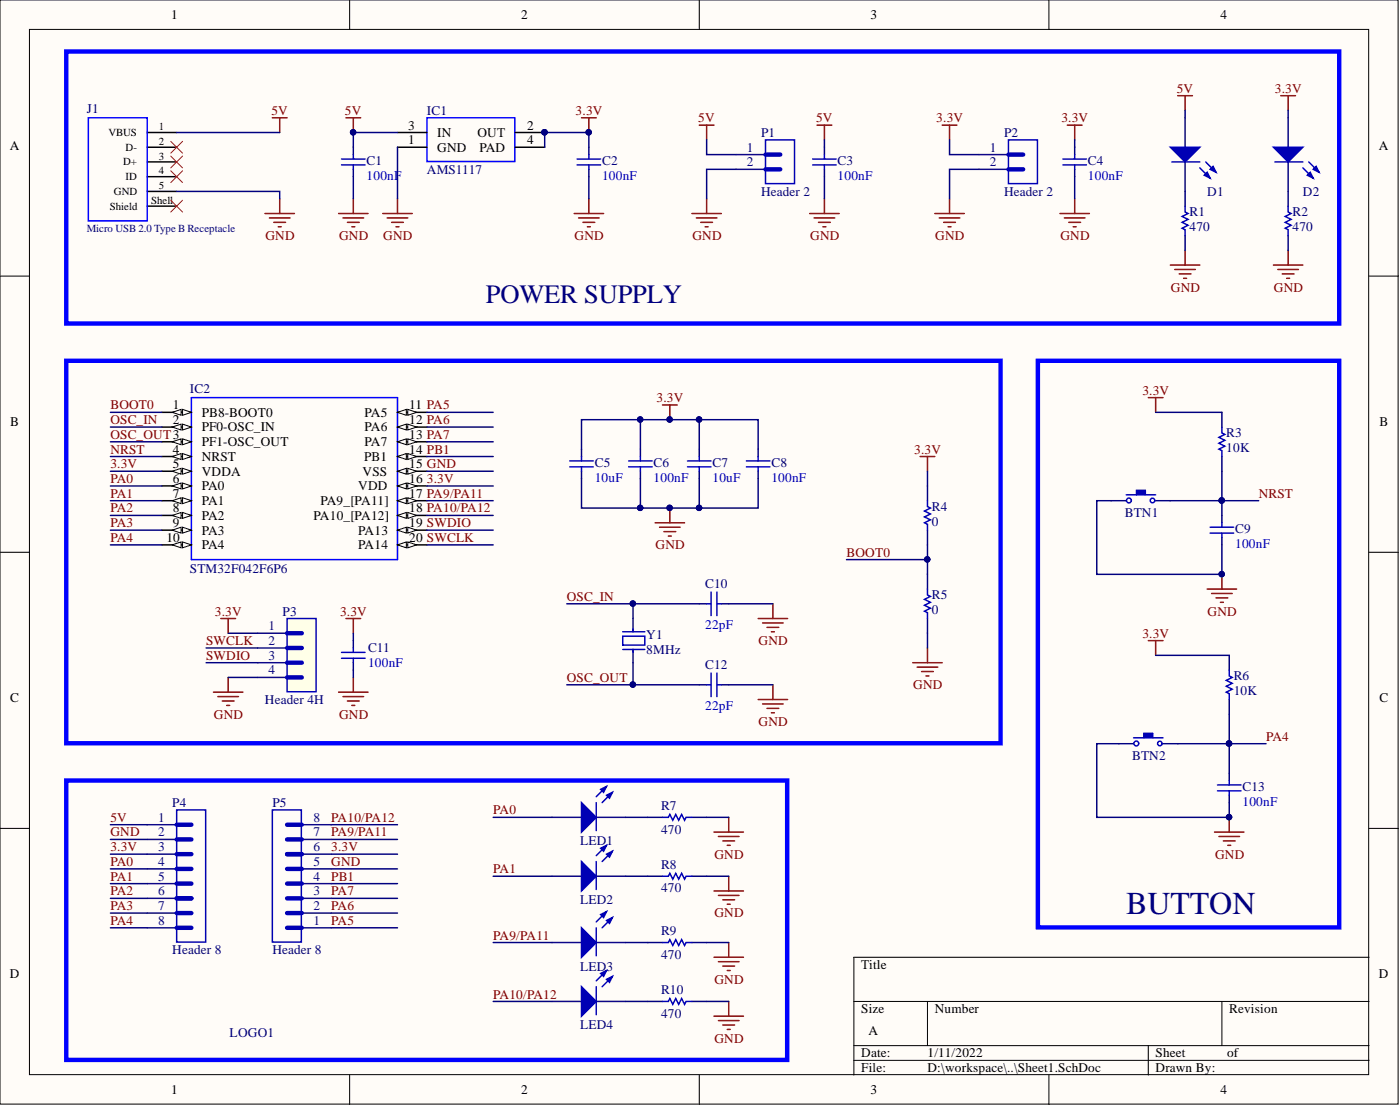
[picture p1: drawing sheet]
<svg xmlns="http://www.w3.org/2000/svg" width="241mm" height="190mm" viewBox="0 0 241 190" stroke-linecap="round" stroke-linejoin="round" font-family="sans-serif">
<g fill="#fffcf8" stroke="#000" stroke-width=".17">
<path d="M0 0h241v190.2h-241z"/>
<path d="M5.1 5.1h230.8v180h-230.8z"/>
</g>
<g fill="none" stroke="#000" stroke-width=".17">
<path d="M60.3 0v5.1M120.5 0v5.1M180.8 0v5.1M0 47.6h5.1M236 47.6h5.1M0 95.1h5.1M236 95.1h5.1M0 142.7h5.1M236 142.7h5.1M147.2 172.5h88.8M159.9 172.5v7.6M210.6 172.5v7.6"/>
<path d="M236 164.9h-88.8v20.3M60.3 185.2v5M120.5 185.2v5M147.2 180.1h88.8M147.2 182.6h88.8M180.8 185.2v5M197.9 180.1v5.1"/>
</g>
<g fill="none" stroke="#800000" stroke-width=".25">
<path d="M203 16.5h2.5M204.3 16.5v2.5M220.8 16.5h2.5M222 16.5v2.5M45.7 36.8h5M46.4 37.5h3.6M46.9 20.3h2.6M47.2 38.3h2M48 39.1h.5M48.2 20.3v2.5M48.2 34.2v2.6M58.4 36.8h5"/>
<path d="M59.1 37.5h3.6M59.6 20.3h2.6M59.9 38.3h2M60.6 39.1h.6M60.9 20.3v2.5M60.9 34.2v2.6M66 36.8h5M66.7 37.5h3.6M67.5 38.3h2M68.3 39.1h.5M68.5 34.2v2.6M99 36.8h5"/>
<path d="M99.7 37.5h3.6M100.2 20.3h2.6M100.5 38.3h2M101.2 39.1h.5M101.5 20.3v2.5M101.5 34.2v2.6M119.3 36.8h5M120 37.5h3.6M120.5 21.6h2.6M120.8 38.3h2M121.5 39.1h.5M121.8 21.6v2.5"/>
<path d="M121.8 34.2v2.6M139.6 36.8h5M140.3 37.5h3.6M140.8 21.6h2.6M141.1 38.3h2M141.8 39.1h.5M142.1 21.6v2.5M142.1 34.2v2.6M161.1 36.8h5.1M161.9 37.5h3.5M162.4 21.6h2.5M162.6 38.3h2.1"/>
<path d="M163.4 39.1h.5M163.7 21.6v2.5M163.7 34.2v2.6M182.7 36.8h5.1M183.5 37.5h3.5M184 21.6h2.5M184.2 38.3h2M185 39.1h.5M185.2 21.6v2.5M185.2 34.2v2.6M201.7 45.7h5.1M202.5 46.4h3.5"/>
<path d="M203.2 47.2h2.1M204 47.9h.5M204.3 43.1v2.6M219.5 45.7h5.1M220.2 46.4h3.6M221 47.2h2M221.8 47.9h.5M222 43.1v2.6M114.2 69.8h2.5M115.5 69.8v2.5M197.9 68.5h2.6M199.2 68.5v2.5"/>
<path d="M112.9 90h5.1M113.7 90.8h3.5M114.4 91.6h2.1M115.2 92.3h.5M115.5 87.5v2.5M210.6 98.9v2.6M36.8 119.2h5.1M37.6 120h3.5M38.1 106.5h2.5M39.3 106.5v2.6M39.3 116.7v2.5M58.4 119.2h5"/>
<path d="M59.1 120h3.6M59.6 106.5h2.6M60.9 106.5v2.6M60.9 116.7v2.5M133.2 118v2.5M197.9 110.3h2.6M199.2 110.3v2.6M208.1 101.5h5M208.8 102.2h3.6M209.6 103h2M210.3 103.7h.6M38.3 120.7h2"/>
<path d="M39.1 121.5h.5M59.9 120.7h2M60.6 121.5h.6M130.7 120.5h5M131.4 121.2h3.6M132.2 122h2M133 122.8h.5M209.3 143.3h5.1M210.1 144.1h3.5M210.9 144.8h2M211.6 145.6h.5M211.9 140.8v2.5"/>
</g>
<g fill="#000080" stroke="#000080" stroke-width=".17">
<circle cx="60.9" cy="22.8" r=".47"/>
<circle cx="101.5" cy="22.8" r=".47"/>
<circle cx="210.6" cy="98.9" r=".47"/>
<circle cx="115.4" cy="72.3" r=".47"/>
<circle cx="211.8" cy="140.7" r=".47"/>
<circle cx="115.4" cy="87.5" r=".47"/>
</g>
<path d="M25.4 35.5h5M25.4 22.8h5M25.4 25.4h5M25.4 27.9h5M25.4 30.4h5M25.4 33h5" fill="none" stroke="#000" stroke-width=".25"/>
<path d="M15.2 20.3h10.2v17.7h-10.2z" fill="none" stroke="#00f" stroke-width=".25"/>
<path d="M29.4 24.3l2.1 2.1M29.4 26.9l2.1 2M29.4 29.4l2.1 2M29.4 34.5l2.1 2M31.5 24.3l-2.1 2.1M31.5 26.9l-2.1 2M31.5 29.4l-2.1 2M31.5 34.5l-2.1 2" fill="none" stroke="#f00" stroke-width=".17"/>
<path d="M49.5 106.5h5v12.6h-5z" fill="#ffffe8" stroke="#0000b4" stroke-width=".25"/>
<path d="M44.4 109.1h5.1M44.4 111.6h5.1M44.4 114.1h5.1M44.4 116.7h5.1M109.1 106.5v2.3M95.2 140.8h5M102.8 140.8h5" fill="none" stroke="#0c0087" stroke-width=".25"/>
<path d="M49.5 109.1h2.5M49.5 111.6h2.5M49.5 114.1h2.5M49.5 116.7h2.5" fill="none" stroke="#0000b4" stroke-width=".76"/>
<path d="M109.1 111.9v2.2" fill="none" stroke="#000080" stroke-width=".25"/>
<path d="M107.3 109.6h3.8v1.5h-3.8zM107.3 111.9h3.8M107.3 108.8h3.8M109.1 108.3v.5M109.1 111.9v.5" fill="none" stroke="#0000b4" stroke-width=".25"/>
<path d="M130.7 106.5h5M131.4 107.3h3.6M132.2 108.1h2M133 108.8h.5M133.2 104v2.5" fill="none" stroke="#800000" stroke-width=".25"/>
<path d="M100.2 138.2l2.6 2.6-2.6 2.5z" fill="#0000b4"/>
<path d="M100.2 138.2l2.6 2.6-2.6 2.5zM104.5 135.5l-1.7 1.7M105.6 136.5l-1.8 1.7" fill="none" stroke="#0000b4" stroke-width=".25"/>
<path d="M104.5 137l1.1-.5-.6 1z" fill="#0000b4"/>
<path d="M104.5 137l1.1-.5-.6 1z" fill="none" stroke="#0000b4" stroke-width=".25"/>
<path d="M103.5 136l1-.5-.5 1z" fill="#0000b4"/>
<path d="M102.8 138.2v4.9M103.5 136l1-.5-.5 1z" fill="none" stroke="#0000b4" stroke-width=".25"/>
<path d="M95.2 150.9h5M102.8 150.9h5" fill="none" stroke="#0c0087" stroke-width=".25"/>
<path d="M100.2 148.4l2.6 2.5-2.6 2.6z" fill="#0000b4"/>
<path d="M100.2 148.4l2.6 2.5-2.6 2.6zM104.5 145.6l-1.7 1.8M105.6 146.6l-1.8 1.8" fill="none" stroke="#0000b4" stroke-width=".25"/>
<path d="M104.5 147.1l1.1-.5-.6 1z" fill="#0000b4"/>
<path d="M104.5 147.1l1.1-.5-.6 1z" fill="none" stroke="#0000b4" stroke-width=".25"/>
<path d="M103.5 146.1l1-.5-.5 1z" fill="#0000b4"/>
<path d="M102.8 148.4v4.8M103.5 146.1l1-.5-.5 1z" fill="none" stroke="#0000b4" stroke-width=".25"/>
<path d="M95.2 162.3h5M102.8 162.3h5" fill="none" stroke="#0c0087" stroke-width=".25"/>
<path d="M100.2 159.8l2.6 2.5-2.6 2.6z" fill="#0000b4"/>
<path d="M100.2 159.8l2.6 2.5-2.6 2.6zM104.5 157l-1.7 1.8M105.6 158l-1.8 1.8" fill="none" stroke="#0000b4" stroke-width=".25"/>
<path d="M104.5 158.5l1.1-.5-.6 1z" fill="#0000b4"/>
<path d="M104.5 158.5l1.1-.5-.6 1z" fill="none" stroke="#0000b4" stroke-width=".25"/>
<path d="M103.5 157.5l1-.5-.5 1z" fill="#0000b4"/>
<path d="M102.8 159.8v4.8M103.5 157.5l1-.5-.5 1z" fill="none" stroke="#0000b4" stroke-width=".25"/>
<path d="M95.2 172.5h5M102.8 172.5h5" fill="none" stroke="#0c0087" stroke-width=".25"/>
<path d="M100.2 170l2.6 2.5-2.6 2.5z" fill="#0000b4"/>
<path d="M100.2 170l2.6 2.5-2.6 2.5zM104.5 167.2l-1.7 1.7M105.6 168.2l-1.8 1.8" fill="none" stroke="#0000b4" stroke-width=".25"/>
<path d="M104.5 168.7l1.1-.5-.6 1z" fill="#0000b4"/>
<path d="M104.5 168.7l1.1-.5-.6 1z" fill="none" stroke="#0000b4" stroke-width=".25"/>
<path d="M103.5 167.7l1-.5-.5 1z" fill="#0000b4"/>
<g fill="none" stroke="#0000b4" stroke-width=".25">
<path d="M58.9 27.4h4M58.9 28.4h4M60.9 26.6v.8M60.9 28.4v.8M99.5 27.4h4M99.5 28.4h4M101.5 26.6v.8M101.5 28.4v.8M140.1 27.4h4M140.1 28.4h4M142.1 26.6v.8M142.1 28.4v.8"/>
<path d="M183.2 27.4h4.1M183.2 28.4h4.1M185.2 26.6v.8M185.2 28.4v.8M102.8 170v4.8M103.5 167.7l1-.5-.5 1z"/>
</g>
<g fill="none" stroke="#800000" stroke-width=".25">
<path d="M123.1 143.3h5M123.1 153.5h5M123.8 144.1h3.6M123.8 154.2h3.6M124.6 144.8h2M124.6 155h2M125.3 145.6h.6M125.3 155.7h.6M125.6 140.8v2.5M125.6 150.9v2.6M123.1 164.9h5M123.1 175h5"/>
<path d="M123.8 165.6h3.6M123.8 175.8h3.6M124.6 166.4h2M124.6 176.6h2M125.3 167.2h.6M125.3 177.3h.6M125.6 162.3v2.6M125.6 172.5v2.5"/>
</g>
<path d="M73.6 20.3h15.1v7.5h-15.1z" fill="none" stroke="#00f" stroke-width=".25"/>
<path d="M68.5 25.4h5.1M68.5 22.8h5.1M88.8 25.4h5.1M88.8 22.8h5.1" fill="none" stroke="#000" stroke-width=".25"/>
<circle cx="93.8" cy="22.8" r=".47" fill="#000080" stroke="#000080" stroke-width=".17"/>
<path d="M60.9 25.4v1.2M60.9 29.2v1.2M101.5 25.4v1.2M101.5 29.2v1.2M142.1 25.4v1.2M142.1 29.2v1.2M185.2 25.4v1.2M185.2 29.2v1.2" fill="none" stroke="#000080" stroke-width=".25"/>
<path d="M204.3 20.3v5.1M204.3 27.9v5.1" fill="none" stroke="#0c0087" stroke-width=".25"/>
<path d="M201.7 25.4h5.1l-2.5 2.5z" fill="#0000b4"/>
<path d="M201.7 25.4h5.1l-2.5 2.5zM206.8 28.9l1.8 1.8M207.8 27.9l1.8 1.8" fill="none" stroke="#0000b4" stroke-width=".25"/>
<path d="M207.6 30.2l.5-.5 .5 1z" fill="#0000b4"/>
<path d="M207.6 30.2l.5-.5 .5 1z" fill="none" stroke="#0000b4" stroke-width=".25"/>
<path d="M208.6 29.2l.5-.5 .5 1z" fill="#0000b4"/>
<path d="M202 27.9h4.8M204.3 35.5v1l.5 .3-1 .5 1 .5-1 .5 1 .5-1 .5 .5 .3v1M208.6 29.2l.5-.5 .5 1z" fill="none" stroke="#0000b4" stroke-width=".25"/>
<path d="M204.3 33v2.5M204.3 40.6v2.5" fill="none" stroke="#000080" stroke-width=".25"/>
<path d="M222 20.3v5.1M222 27.9v5.1" fill="none" stroke="#0c0087" stroke-width=".25"/>
<path d="M219.5 25.4h5.1l-2.6 2.5z" fill="#0000b4"/>
<path d="M219.5 25.4h5.1l-2.6 2.5zM224.6 28.9l1.7 1.8M225.6 27.9l1.7 1.8" fill="none" stroke="#0000b4" stroke-width=".25"/>
<path d="M225.3 30.2l.5-.5 .5 1z" fill="#0000b4"/>
<path d="M225.3 30.2l.5-.5 .5 1z" fill="none" stroke="#0000b4" stroke-width=".25"/>
<path d="M226.3 29.2l.5-.5 .5 1z" fill="#0000b4"/>
<path d="M219.7 27.9h4.9M222 35.5v1l.5 .3-1 .5 1 .5-1 .5 1 .5-1 .5 .5 .3v1M226.3 29.2l.5-.5 .5 1z" fill="none" stroke="#0000b4" stroke-width=".25"/>
<path d="M222 33v2.5M222 40.6v2.5" fill="none" stroke="#000080" stroke-width=".25"/>
<path d="M33 68.5h35.5v27.9h-35.5z" fill="none" stroke="#00f" stroke-width=".25"/>
<path d="M27.9 71h5.1" fill="none" stroke="#000" stroke-width=".25"/>
<path d="M31.5 70.5l1.5 .5-1.5 .5z" fill="#fffcf8"/>
<path d="M31.5 70.5l1.5 .5-1.5 .5z" fill="none" stroke="#000" stroke-width=".17"/>
<path d="M29.7 71l1.5-.5v1z" fill="#fffcf8"/>
<path d="M29.7 71l1.5-.5v1z" fill="none" stroke="#000" stroke-width=".17"/>
<path d="M68.5 71h5.1" fill="none" stroke="#000" stroke-width=".25"/>
<path d="M68.5 71l1.5-.5v1z" fill="#fffcf8"/>
<path d="M68.5 71l1.5-.5v1z" fill="none" stroke="#000" stroke-width=".17"/>
<path d="M70.3 70.5l1.5 .5-1.5 .5z" fill="#fffcf8"/>
<path d="M70.3 70.5l1.5 .5-1.5 .5z" fill="none" stroke="#000" stroke-width=".17"/>
<path d="M27.9 73.6h5.1" fill="none" stroke="#000" stroke-width=".25"/>
<path d="M31.5 73.1l1.5 .5-1.5 .5z" fill="#fffcf8"/>
<path d="M31.5 73.1l1.5 .5-1.5 .5z" fill="none" stroke="#000" stroke-width=".17"/>
<path d="M29.7 73.6l1.5-.5v1z" fill="#fffcf8"/>
<path d="M29.7 73.6l1.5-.5v1z" fill="none" stroke="#000" stroke-width=".17"/>
<path d="M68.5 73.6h5.1" fill="none" stroke="#000" stroke-width=".25"/>
<path d="M68.5 73.6l1.5-.5v1z" fill="#fffcf8"/>
<path d="M68.5 73.6l1.5-.5v1z" fill="none" stroke="#000" stroke-width=".17"/>
<path d="M70.3 73.1l1.5 .5-1.5 .5z" fill="#fffcf8"/>
<path d="M70.3 73.1l1.5 .5-1.5 .5z" fill="none" stroke="#000" stroke-width=".17"/>
<path d="M27.9 76.1h5.1" fill="none" stroke="#000" stroke-width=".25"/>
<path d="M31.5 75.6l1.5 .5-1.5 .5z" fill="#fffcf8"/>
<path d="M31.5 75.6l1.5 .5-1.5 .5z" fill="none" stroke="#000" stroke-width=".17"/>
<path d="M29.7 76.1l1.5-.5v1z" fill="#fffcf8"/>
<path d="M29.7 76.1l1.5-.5v1z" fill="none" stroke="#000" stroke-width=".17"/>
<path d="M68.5 76.1h5.1" fill="none" stroke="#000" stroke-width=".25"/>
<path d="M68.5 76.1l1.5-.5v1z" fill="#fffcf8"/>
<path d="M68.5 76.1l1.5-.5v1z" fill="none" stroke="#000" stroke-width=".17"/>
<path d="M70.3 75.6l1.5 .5-1.5 .5z" fill="#fffcf8"/>
<path d="M70.3 75.6l1.5 .5-1.5 .5z" fill="none" stroke="#000" stroke-width=".17"/>
<path d="M27.9 78.6h5.1" fill="none" stroke="#000" stroke-width=".25"/>
<path d="M31.5 78.1l1.5 .5-1.5 .5z" fill="#fffcf8"/>
<path d="M31.5 78.1l1.5 .5-1.5 .5z" fill="none" stroke="#000" stroke-width=".17"/>
<path d="M29.7 78.6l1.5-.5v1z" fill="#fffcf8"/>
<path d="M29.7 78.6l1.5-.5v1z" fill="none" stroke="#000" stroke-width=".17"/>
<path d="M68.5 78.6h5.1" fill="none" stroke="#000" stroke-width=".25"/>
<path d="M68.5 78.6l1.5-.5v1z" fill="#fffcf8"/>
<path d="M68.5 78.6l1.5-.5v1z" fill="none" stroke="#000" stroke-width=".17"/>
<path d="M70.3 78.1l1.5 .5-1.5 .5z" fill="#fffcf8"/>
<path d="M70.3 78.1l1.5 .5-1.5 .5z" fill="none" stroke="#000" stroke-width=".17"/>
<path d="M27.9 81.2h5.1" fill="none" stroke="#000" stroke-width=".25"/>
<path d="M31.5 80.7l1.5 .5-1.5 .5z" fill="#fffcf8"/>
<path d="M31.5 80.7l1.5 .5-1.5 .5z" fill="none" stroke="#000" stroke-width=".17"/>
<path d="M29.7 81.2l1.5-.5v1z" fill="#fffcf8"/>
<path d="M29.7 81.2l1.5-.5v1z" fill="none" stroke="#000" stroke-width=".17"/>
<path d="M68.5 81.2h5.1" fill="none" stroke="#000" stroke-width=".25"/>
<path d="M68.5 81.2l1.5-.5v1z" fill="#fffcf8"/>
<path d="M68.5 81.2l1.5-.5v1z" fill="none" stroke="#000" stroke-width=".17"/>
<path d="M70.3 80.7l1.5 .5-1.5 .5z" fill="#fffcf8"/>
<path d="M70.3 80.7l1.5 .5-1.5 .5z" fill="none" stroke="#000" stroke-width=".17"/>
<path d="M27.9 83.7h5.1" fill="none" stroke="#000" stroke-width=".25"/>
<path d="M31.5 83.2l1.5 .5-1.5 .5z" fill="#fffcf8"/>
<path d="M31.5 83.2l1.5 .5-1.5 .5z" fill="none" stroke="#000" stroke-width=".17"/>
<path d="M29.7 83.7l1.5-.5v1z" fill="#fffcf8"/>
<path d="M29.7 83.7l1.5-.5v1z" fill="none" stroke="#000" stroke-width=".17"/>
<path d="M68.5 83.7h5.1" fill="none" stroke="#000" stroke-width=".25"/>
<path d="M68.5 83.7l1.5-.5v1z" fill="#fffcf8"/>
<path d="M68.5 83.7l1.5-.5v1z" fill="none" stroke="#000" stroke-width=".17"/>
<path d="M70.3 83.2l1.5 .5-1.5 .5z" fill="#fffcf8"/>
<path d="M70.3 83.2l1.5 .5-1.5 .5z" fill="none" stroke="#000" stroke-width=".17"/>
<path d="M27.9 86.2h5.1" fill="none" stroke="#000" stroke-width=".25"/>
<path d="M31.5 85.7l1.5 .5-1.5 .5z" fill="#fffcf8"/>
<path d="M31.5 85.7l1.5 .5-1.5 .5z" fill="none" stroke="#000" stroke-width=".17"/>
<path d="M29.7 86.2l1.5-.5v1z" fill="#fffcf8"/>
<path d="M29.7 86.2l1.5-.5v1z" fill="none" stroke="#000" stroke-width=".17"/>
<path d="M68.5 86.2h5.1" fill="none" stroke="#000" stroke-width=".25"/>
<path d="M68.5 86.2l1.5-.5v1z" fill="#fffcf8"/>
<path d="M68.5 86.2l1.5-.5v1z" fill="none" stroke="#000" stroke-width=".17"/>
<path d="M70.3 85.7l1.5 .5-1.5 .5z" fill="#fffcf8"/>
<path d="M70.3 85.7l1.5 .5-1.5 .5z" fill="none" stroke="#000" stroke-width=".17"/>
<path d="M27.9 88.8h5.1" fill="none" stroke="#000" stroke-width=".25"/>
<path d="M31.5 88.3l1.5 .5-1.5 .5z" fill="#fffcf8"/>
<path d="M31.5 88.3l1.5 .5-1.5 .5z" fill="none" stroke="#000" stroke-width=".17"/>
<path d="M29.7 88.8l1.5-.5v1z" fill="#fffcf8"/>
<path d="M29.7 88.8l1.5-.5v1z" fill="none" stroke="#000" stroke-width=".17"/>
<path d="M68.5 88.8h5.1" fill="none" stroke="#000" stroke-width=".25"/>
<path d="M68.5 88.8l1.5-.5v1z" fill="#fffcf8"/>
<path d="M68.5 88.8l1.5-.5v1z" fill="none" stroke="#000" stroke-width=".17"/>
<path d="M70.3 88.3l1.5 .5-1.5 .5z" fill="#fffcf8"/>
<path d="M70.3 88.3l1.5 .5-1.5 .5z" fill="none" stroke="#000" stroke-width=".17"/>
<path d="M27.9 91.3h5.1" fill="none" stroke="#000" stroke-width=".25"/>
<path d="M31.5 90.8l1.5 .5-1.5 .5z" fill="#fffcf8"/>
<path d="M31.5 90.8l1.5 .5-1.5 .5z" fill="none" stroke="#000" stroke-width=".17"/>
<path d="M29.7 91.3l1.5-.5v1z" fill="#fffcf8"/>
<path d="M29.7 91.3l1.5-.5v1z" fill="none" stroke="#000" stroke-width=".17"/>
<path d="M68.5 91.3h5.1" fill="none" stroke="#000" stroke-width=".25"/>
<path d="M68.5 91.3l1.5-.5v1z" fill="#fffcf8"/>
<path d="M68.5 91.3l1.5-.5v1z" fill="none" stroke="#000" stroke-width=".17"/>
<path d="M70.3 90.8l1.5 .5-1.5 .5z" fill="#fffcf8"/>
<path d="M70.3 90.8l1.5 .5-1.5 .5z" fill="none" stroke="#000" stroke-width=".17"/>
<path d="M27.9 93.9h5.1" fill="none" stroke="#000" stroke-width=".25"/>
<path d="M31.5 93.3l1.5 .6-1.5 .5z" fill="#fffcf8"/>
<path d="M31.5 93.3l1.5 .6-1.5 .5z" fill="none" stroke="#000" stroke-width=".17"/>
<path d="M29.7 93.9l1.5-.6v1.1z" fill="#fffcf8"/>
<path d="M29.7 93.9l1.5-.6v1.1z" fill="none" stroke="#000" stroke-width=".17"/>
<path d="M68.5 93.9h5.1" fill="none" stroke="#000" stroke-width=".25"/>
<path d="M68.5 93.9l1.5-.6v1.1z" fill="#fffcf8"/>
<path d="M68.5 93.9l1.5-.6v1.1z" fill="none" stroke="#000" stroke-width=".17"/>
<path d="M70.3 93.3l1.5 .6-1.5 .5z" fill="#fffcf8"/>
<path d="M70.3 93.3l1.5 .6-1.5 .5z" fill="none" stroke="#000" stroke-width=".17"/>
<g fill="none" stroke="#000080" stroke-width=".25">
<path d="M204.3 19v1.3M222 19v1.3M30.4 33h17.8v1.2M30.4 22.8h17.8M60.9 30.4v3.8M68.5 22.8h-7.6v2.6M68.5 25.4v8.8M93.9 25.4v-2.6h7.6v2.6M101.5 30.4v3.8M121.8 24.1v2.5h5.1M126.9 29.2h-5.1v5M142.1 24.1v1.3"/>
<path d="M142.1 30.4v3.8M163.7 24.1v2.5h5M168.7 29.2h-5v5M185.2 24.1v1.3M185.2 30.4v3.8M19 76.1h8.9M19 73.6h8.9M19 71h8.9M19 78.6h8.9M73.6 76.1h11.4M73.6 73.6h11.4M73.6 71h11.4"/>
<path d="M73.6 78.6h11.4M100.2 78.6v-6.3h30.5v6.3M110.4 72.3v6.3M120.5 72.3v6.3M199.2 71h11.4v2.6M210.6 78.6v11.4M19 86.2h8.9M19 83.7h8.9M19 88.8h8.9M19 91.3h8.9M19 93.9h8.9M19 81.2h8.9"/>
<path d="M73.6 86.2h11.4M73.6 83.7h11.4M73.6 88.8h11.4M73.6 91.3h11.4M73.6 93.9h11.4M73.6 81.2h11.4M100.2 81.2v6.3h10.2v-6.3M110.4 87.5h10.1M120.5 81.2v6.3h10.2v-6.3M159.9 91.3v5.1h-14M159.9 81.2v5M159.9 96.4v5.1"/>
<path d="M194.1 86.2h-5.1v12.7h21.6v-6.3M199.2 86.2h17.7M35.5 111.6h8.9M35.5 114.1h8.9M39.3 116.7h5.1M39.3 109.1h5.1M60.9 109.1v2.5M60.9 114.1v2.6M97.7 104h11.4M109.1 114.1v3.9h-11.4M109.1 118h12.7M121.8 104h-12.7v2.5"/>
<path d="M124.3 104h8.9M124.3 118h8.9M159.9 106.5v5.1M199.2 112.9h12.7v2.5M195.4 128.1h-6.4v12.7h22.9v-3.8M200.5 128.1h17.7M211.9 120.5v13.9M19 142.1h6.4M19 144.6h6.4M19 147.1h6.4M19 149.7h6.4M19 152.2h6.4"/>
<path d="M19 154.7h6.4M19 157.3h6.4M19 159.8h6.4M57.1 142.1h11.4M57.1 144.6h11.4M57.1 147.1h11.4M57.1 149.7h11.4M57.1 152.2h11.4M57.1 154.7h11.4M57.1 157.3h11.4M57.1 159.8h11.4M85 140.8h10.2"/>
<path d="M85 150.9h10.2M107.8 140.8h6.4M107.8 150.9h6.4M119.3 140.8h6.3M119.3 150.9h6.3M85 162.3h10.2M85 172.5h10.2M107.8 162.3h6.4M107.8 172.5h6.4M119.3 162.3h6.3M119.3 172.5h6.3"/>
</g>
<g fill="none" stroke="#0000b4" stroke-width=".25">
<path d="M131.9 24.1h5v7.5h-5zM173.8 24.1h5v7.5h-5zM98.2 79.4h4.1M100.2 78.6v.8M108.3 79.4h4.1M110.4 78.6v.8M118.5 79.4h4.1M120.5 78.6v.8M128.6 79.4h4.1M130.7 78.6v.8M210.6 73.6v1l.5 .2-1 .5 1 .5-1 .5 1 .6-1 .5 .5 .2v1M98.2 80.4h4.1"/>
<path d="M100.2 80.4v.8M108.3 80.4h4.1M110.4 80.4v.8M118.5 80.4h4.1M120.5 80.4v.8M128.6 80.4h4.1M130.7 80.4v.8M159.9 86.2v1.1l.5 .2-1.1 .5 1.1 .5-1.1 .5 1.1 .5-1.1 .5 .6 .3v1M194.1 85.2h5.1M195.9 85.2v-.7h1.5v.7M199 86.2a.39 .39 0 0 0-.5-.4 .39 .39 0 0 0-.1 .7 .39 .39 0 0 0 .6-.2M208.6 90.8h4"/>
<path d="M208.6 91.8h4M210.6 90v.8M210.6 91.8v.8M58.9 112.4h4M58.9 113.4h4M60.9 111.6v.8M60.9 113.4v.7M121.8 104h.8M121.8 118h.8M122.6 102v4M122.6 115.9v4.1M123.6 102v4"/>
<path d="M123.6 115.9v4.1M123.6 104h.7M123.6 118h.7M159.9 101.5v1l.5 .2-1.1 .5 1.1 .5-1.1 .6 1.1 .5-1.1 .5 .6 .2v1M211.9 115.4v1l.5 .3-1 .5 1 .5-1 .5 1 .5-1 .5 .5 .3v1M30.4 139.5h5v22.8h-5zM46.9 139.5h5v22.8h-5zM195.4 127.1h5.1M197.2 127.1v-.8h1.5v.8M200.3 128.1a.39 .39 0 0 0-.5-.4 .39 .39 0 0 0-.1 .7 .39 .39 0 0 0 .6-.3M209.8 135.2h4.1M209.8 136.2h4.1"/>
<path d="M211.9 134.4v.8M211.9 136.2v.8M114.2 140.8h1l.3-.5 .5 1 .5-1 .5 1 .5-1 .5 1 .2-.5h1.1M114.2 150.9h1l.3-.5 .5 1 .5-1 .5 1 .5-1 .5 1 .2-.5h1.1M114.2 162.3h1l.3-.5 .5 1.1 .5-1.1 .5 1.1 .5-1.1 .5 1.1 .2-.6h1.1M114.2 172.5h1l.3-.5 .5 1 .5-1 .5 1 .5-1 .5 1 .2-.5h1.1"/>
<circle cx="194.6" cy="86.2" r=".42"/>
<circle cx="195.8" cy="128.1" r=".42"/>
</g>
<g fill="#0000b4" stroke="#0000b4" stroke-width=".17">
<path d="M195.9 84.5h1.4v.7h-1.4z"/>
<path d="M197.2 126.3h1.4v.7h-1.4z"/>
</g>
<path d="M158.6 78.6h2.5M159.9 78.6v2.6M157.3 114.1h5.1M158.1 114.9h3.5M158.8 115.7h2.1M159.6 116.4h.5M159.9 111.6v2.5" fill="none" stroke="#800000" stroke-width=".25"/>
<path d="M11.4 8.9h219.4v46.8h-219.4zM11.4 62.1h161.1v65.9h-161.1zM178.9 62.1h51.9v97.6h-51.9zM11.4 134.4h124.3v48.2h-124.3z" fill="none" stroke="#00f" stroke-width=".76"/>
<g fill="none" stroke="#0c0087" stroke-width=".25">
<path d="M126.9 26.6h5M126.9 29.2h5M168.7 26.6h5.1M168.7 29.2h5.1M25.4 142.1h5M25.4 144.6h5M25.4 147.1h5M25.4 149.7h5M25.4 152.2h5M25.4 154.7h5M25.4 157.3h5M25.4 159.8h5"/>
<path d="M52 142.1h5.1M52 144.6h5.1M52 147.1h5.1M52 149.7h5.1M52 152.2h5.1M52 154.7h5.1M52 157.3h5.1M52 159.8h5.1"/>
</g>
<g fill="none" stroke="#0000b4" stroke-width=".76">
<path d="M131.9 26.6h2.6M131.9 29.2h2.6M173.8 26.6h2.5M173.8 29.2h2.5M30.4 152.2h2.6M30.4 154.7h2.6M30.4 157.3h2.6M30.4 159.8h2.6M30.4 142.1h2.6M30.4 144.6h2.6M30.4 147.1h2.6M30.4 149.7h2.6"/>
<path d="M49.5 152.2h2.5M49.5 154.7h2.5M49.5 157.3h2.5M49.5 159.8h2.5M49.5 142.1h2.5M49.5 144.6h2.5M49.5 147.1h2.5M49.5 149.7h2.5"/>
</g>
<g fill="#000080" stroke="#000080" stroke-width=".17">
<circle cx="101.5" cy="22.8" r=".47"/>
<circle cx="93.8" cy="22.8" r=".47"/>
<circle cx="60.9" cy="22.8" r=".47"/>
<circle cx="210.6" cy="86.2" r=".47"/>
<circle cx="211.8" cy="128.1" r=".47"/>
<circle cx="110.3" cy="87.5" r=".47"/>
<circle cx="115.4" cy="87.5" r=".47"/>
<circle cx="120.5" cy="87.5" r=".47"/>
<circle cx="210.6" cy="98.9" r=".47"/>
<circle cx="211.8" cy="140.7" r=".47"/>
<circle cx="110.3" cy="72.3" r=".47"/>
<circle cx="120.5" cy="72.3" r=".47"/>
<circle cx="115.4" cy="72.3" r=".47"/>
<circle cx="109.1" cy="104" r=".47"/>
<circle cx="109.1" cy="117.9" r=".47"/>
<circle cx="159.8" cy="96.4" r=".47"/>
</g>
<text font-size="5.5" fill="#000080" x="194.1" y="157.4">BUTTON</text>
<text font-size="4.6" fill="#000080" x="83.7" y="52.3">POWER SUPPLY</text>
<g font-size="2.3">
<text x="29.5" y="3.3">1</text>
<text x="89.8" y="3.3">2</text>
<text x="150" y="3.3">3</text>
<text x="210.3" y="3.3">4</text>
<text x="70.4" y="22.3">3</text>
<text x="75.4" y="23.6">IN</text>
<text x="82.3" y="23.6">OUT</text>
<text x="90.8" y="22.3">2</text>
<text x="1.7" y="25.8">A</text>
<text x="70.4" y="24.9">1</text>
<text x="75.4" y="26.1">GND</text>
<text x="82.6" y="26.1">PAD</text>
<text x="90.8" y="24.9">4</text>
<text x="237.7" y="25.8">A</text>
<text x="29.8" y="70.5">1</text>
<text x="34.8" y="71.8">PB8-BOOT0</text>
<text x="62.8" y="71.8">PA5</text>
<text x="70.5" y="70.5">11 PA5</text>
<text x="1.8" y="73.4">B</text>
<text x="29.8" y="73.1">2</text>
<text x="34.8" y="74.3">PF0-OSC_IN</text>
<text x="34.8" y="76.9">PF1-OSC_OUT</text>
<text x="62.8" y="74.3">PA6</text>
<text x="62.8" y="76.9">PA7</text>
<text x="70.5" y="73.1">12 PA6</text>
<text x="70.5" y="75.6">13 PA7</text>
<text x="237.8" y="73.4">B</text>
<text x="29.8" y="78.1">4</text>
<text x="29.8" y="80.7">5</text>
<text x="29.8" y="83.2">6</text>
<text x="34.8" y="79.4">NRST</text>
<text x="34.8" y="81.9">VDDA</text>
<text x="62.5" y="81.9">VSS</text>
<text x="62.8" y="79.4">PB1</text>
<text x="70.5" y="78.1">14 PB1</text>
<text x="70.5" y="80.7">15 GND</text>
<text x="70.5" y="83.2">16</text>
<text x="29.8" y="85.7">7</text>
<text x="29.8" y="88.3">8</text>
<text x="34.8" y="84.5">PA0</text>
<text x="34.8" y="87">PA1</text>
<text x="34.8" y="89.5">PA2</text>
<text x="54" y="89.5">PA10_[PA12]</text>
<text x="55.2" y="87">PA9_[PA11]</text>
<text x="61.7" y="84.5">VDD</text>
<text x="70.5" y="85.7">17 PA9/PA11</text>
<text x="70.5" y="88.3">18 PA10/PA12</text>
<text x="28.7" y="93.3">10</text>
<text x="29.8" y="90.8">9</text>
<text x="34.8" y="92.1">PA3</text>
<text x="34.8" y="94.6">PA4</text>
<text x="61.7" y="92.1">PA13</text>
<text x="61.7" y="94.6">PA14</text>
<text x="70.5" y="90.8">19 SWDIO</text>
<text x="70.5" y="93.3">20 SWCLK</text>
<text x="1.8" y="120.9">C</text>
<text x="237.8" y="120.9">C</text>
<text x="148.4" y="166.9">Title</text>
<text x="1.7" y="168.5">D</text>
<text x="237.7" y="168.5">D</text>
<text x="148.4" y="174.5">Size</text>
<text x="149.7" y="178.3">A</text>
<text x="161.1" y="174.5">Number</text>
<text x="211.9" y="174.5">Revision</text>
<text x="148.4" y="182.1">Date:</text>
<text x="148.4" y="184.7">File:</text>
<text x="159.9" y="182.1">1/11/2022</text>
<text x="159.9" y="184.7">D:\workspace\..\Sheet1.SchDoc</text>
<text x="199.2" y="182.1">Sheet</text>
<text x="199.2" y="184.7">Drawn By:</text>
<text x="211.5" y="182.1">of</text>
<text x="29.5" y="188.5">1</text>
<text x="89.8" y="188.5">2</text>
<text x="150" y="188.5">3</text>
<text x="210.3" y="188.5">4</text>
</g>
<g font-size="2.3" fill="#800000">
<text x="202.8" y="16">5V</text>
<text x="219.7" y="16">3.3V</text>
<text x="46.8" y="19.8">5V</text>
<text x="59.5" y="19.8">5V</text>
<text x="99.2" y="19.8">3.3V</text>
<text x="120.4" y="21">5V</text>
<text x="140.7" y="21">5V</text>
<text x="161.4" y="21">3.3V</text>
<text x="182.9" y="21">3.3V</text>
<text x="45.8" y="41.3">GND</text>
<text x="58.4" y="41.3">GND</text>
<text x="66.1" y="41.3">GND</text>
<text x="99" y="41.3">GND</text>
<text x="119.3" y="41.3">GND</text>
<text x="139.6" y="41.3">GND</text>
<text x="161.2" y="41.3">GND</text>
<text x="182.8" y="41.3">GND</text>
<text x="201.8" y="50.2">GND</text>
<text x="219.6" y="50.2">GND</text>
<text x="19" y="70.5">BOOT0</text>
<text x="113.2" y="69.2">3.3V</text>
<text x="196.9" y="68">3.3V</text>
<text x="19" y="75.6">OSC_OUT3</text>
<text x="19" y="73.1">OSC_IN</text>
<text x="19" y="78.1">NRST</text>
<text x="19" y="83.2">PA0</text>
<text x="19" y="80.7">3.3V</text>
<text x="73.6" y="83.2">3.3V</text>
<text x="157.6" y="78.1">3.3V</text>
<text x="19" y="85.7">PA1</text>
<text x="19" y="88.3">PA2</text>
<text x="216.9" y="85.7">NRST</text>
<text x="19" y="90.8">PA3</text>
<text x="19" y="93.3">PA4</text>
<text x="113" y="94.6">GND</text>
<text x="145.9" y="95.9">BOOT0</text>
<text x="37" y="106">3.3V</text>
<text x="58.6" y="106">3.3V</text>
<text x="97.7" y="103.5">OSC_IN</text>
<text x="208.1" y="106">GND</text>
<text x="35.5" y="111.1">SWCLK</text>
<text x="35.5" y="113.6">SWDIO</text>
<text x="130.8" y="111.1">GND</text>
<text x="196.9" y="109.8">3.3V</text>
<text x="97.7" y="117.4">OSC_OUT</text>
<text x="157.4" y="118.7">GND</text>
<text x="36.9" y="123.8">GND</text>
<text x="58.4" y="123.8">GND</text>
<text x="130.8" y="125.1">GND</text>
<text x="218.2" y="127.6">PA4</text>
<text x="19" y="141.5">5V</text>
<text x="57.1" y="141.5">PA10/PA12</text>
<text x="85" y="140.3">PA0</text>
<text x="19" y="149.2">PA0</text>
<text x="19" y="146.6">3.3V</text>
<text x="19" y="144.1">GND</text>
<text x="57.1" y="146.6">3.3V</text>
<text x="57.1" y="149.2">GND</text>
<text x="57.1" y="144.1">PA9/PA11</text>
<text x="123.1" y="147.9">GND</text>
<text x="209.4" y="147.9">GND</text>
<text x="19" y="151.7">PA1</text>
<text x="19" y="154.2">PA2</text>
<text x="57.1" y="154.2">PA7</text>
<text x="57.1" y="151.7">PB1</text>
<text x="85" y="150.4">PA1</text>
<text x="19" y="156.8">PA3</text>
<text x="19" y="159.3">PA4</text>
<text x="57.1" y="159.3">PA5</text>
<text x="57.1" y="156.8">PA6</text>
<text x="85" y="161.8">PA9/PA11</text>
<text x="123.1" y="158">GND</text>
<text x="85" y="172">PA10/PA12</text>
<text x="123.1" y="169.4">GND</text>
<text x="123.1" y="179.6">GND</text>
</g>
<g font-size="2.3" fill="#000080">
<text x="15" y="19.5">J1</text>
<text x="73.6" y="19.8">IC1</text>
<text x="131.2" y="23.6">P1</text>
<text x="173" y="23.6">P2</text>
<text x="63.2" y="28.4">C1</text>
<text x="73.6" y="29.9">AMS1117</text>
<text x="103.8" y="28.4">C2</text>
<text x="144.4" y="28.4">C3</text>
<text x="187.5" y="28.4">C4</text>
<text x="131.2" y="33.7">Header 2</text>
<text x="173" y="33.7">Header 2</text>
<text x="208.1" y="33.7">D1</text>
<text x="224.6" y="33.7">D2</text>
<text x="205" y="39.8">470</text>
<text x="205" y="37.3">R1</text>
<text x="222.8" y="39.8">470</text>
<text x="222.8" y="37.3">R2</text>
<text x="32.7" y="67.7">IC2</text>
<text x="211.4" y="77.9">10K</text>
<text x="211.4" y="75.3">R3</text>
<text x="102.5" y="80.4">C5</text>
<text x="112.7" y="80.4">C6</text>
<text x="122.8" y="80.4">C7</text>
<text x="133" y="80.4">C8</text>
<text x="160.6" y="88">R4</text>
<text x="193.9" y="89">BTN1</text>
<text x="160.6" y="90.6">0</text>
<text x="212.9" y="91.8">C9</text>
<text x="32.7" y="98.7">STM32F042F6P6</text>
<text x="121.5" y="101.2">C10</text>
<text x="48.7" y="106">P3</text>
<text x="160.6" y="105.8">0</text>
<text x="160.6" y="103.2">R5</text>
<text x="63.4" y="112.4">C11</text>
<text x="111.4" y="110.1">Y1</text>
<text x="111.4" y="112.6">8MHz</text>
<text x="121.5" y="115.2">C12</text>
<text x="212.6" y="119.7">10K</text>
<text x="212.6" y="117.2">R6</text>
<text x="45.7" y="121.2">Header 4H</text>
<text x="195.1" y="130.9">BTN2</text>
<text x="214.2" y="136.2">C13</text>
<text x="29.7" y="139">P4</text>
<text x="46.9" y="139">P5</text>
<text x="113.9" y="143.6">470</text>
<text x="113.9" y="139.5">R7</text>
<text x="100" y="145.6">LED1</text>
<text x="113.9" y="149.7">R8</text>
<text x="100" y="155.7">LED2</text>
<text x="113.9" y="153.7">470</text>
<text x="113.9" y="161.1">R9</text>
<text x="29.7" y="164.4">Header 8</text>
<text x="46.9" y="164.4">Header 8</text>
<text x="100" y="167.2">LED3</text>
<text x="113.9" y="165.1">470</text>
<text x="113.9" y="171.2">R10</text>
<text x="39.6" y="178.6">LOGO1</text>
<text x="100" y="177.3">LED4</text>
<text x="113.9" y="175.3">470</text>
</g>
<g font-size="2.3" fill="#0c0087">
<text x="128.7" y="26.1">1</text>
<text x="128.7" y="28.7">2</text>
<text x="170.6" y="26.1">1</text>
<text x="170.6" y="28.7">2</text>
<text x="46.3" y="108.6">1</text>
<text x="46.3" y="111.1">2</text>
<text x="46.3" y="113.6">3</text>
<text x="46.3" y="116.2">4</text>
<text x="27.2" y="141.5">1</text>
<text x="54" y="141.5">8</text>
<text x="27.2" y="144.1">2</text>
<text x="27.2" y="146.6">3</text>
<text x="27.2" y="149.2">4</text>
<text x="54" y="149.2">5</text>
<text x="54" y="146.6">6</text>
<text x="54" y="144.1">7</text>
<text x="27.2" y="151.7">5</text>
<text x="27.2" y="154.2">6</text>
<text x="54" y="154.2">3</text>
<text x="54" y="151.7">4</text>
<text x="27.2" y="156.8">7</text>
<text x="27.2" y="159.3">8</text>
<text x="54" y="159.3">1</text>
<text x="54" y="156.8">2</text>
</g>
<g font-size="2.3" fill="#0000b4">
<text x="63.2" y="30.9">100nF</text>
<text x="103.8" y="30.9">100nF</text>
<text x="144.4" y="30.9">100nF</text>
<text x="187.5" y="30.9">100nF</text>
<text x="102.5" y="82.9">10uF</text>
<text x="112.7" y="82.9">100nF</text>
<text x="122.8" y="82.9">10uF</text>
<text x="133" y="82.9">100nF</text>
<text x="212.9" y="94.4">100nF</text>
<text x="121.5" y="108.3">22pF</text>
<text x="63.4" y="114.9">100nF</text>
<text x="121.5" y="122.3">22pF</text>
<text x="214.2" y="138.8">100nF</text>
</g>
<g font-size="1.9">
<text x="18.7" y="23.4">VBUS</text>
<text x="27.4" y="22.4">1</text>
<text x="21.2" y="28.5">D+</text>
<text x="21.7" y="26">D-</text>
<text x="27.4" y="24.9">2</text>
<text x="27.4" y="27.5">3</text>
<text x="19.6" y="33.6">GND</text>
<text x="21.7" y="31">ID</text>
<text x="26.1" y="35.1">Shell</text>
<text x="27.4" y="30">4</text>
<text x="27.4" y="32.5">5</text>
<text x="18.9" y="36.1">Shield</text>
</g>
<text font-size="1.9" fill="#000080" x="15" y="39.9">Micro USB 2.0 Type B Receptacle</text>
</svg>
